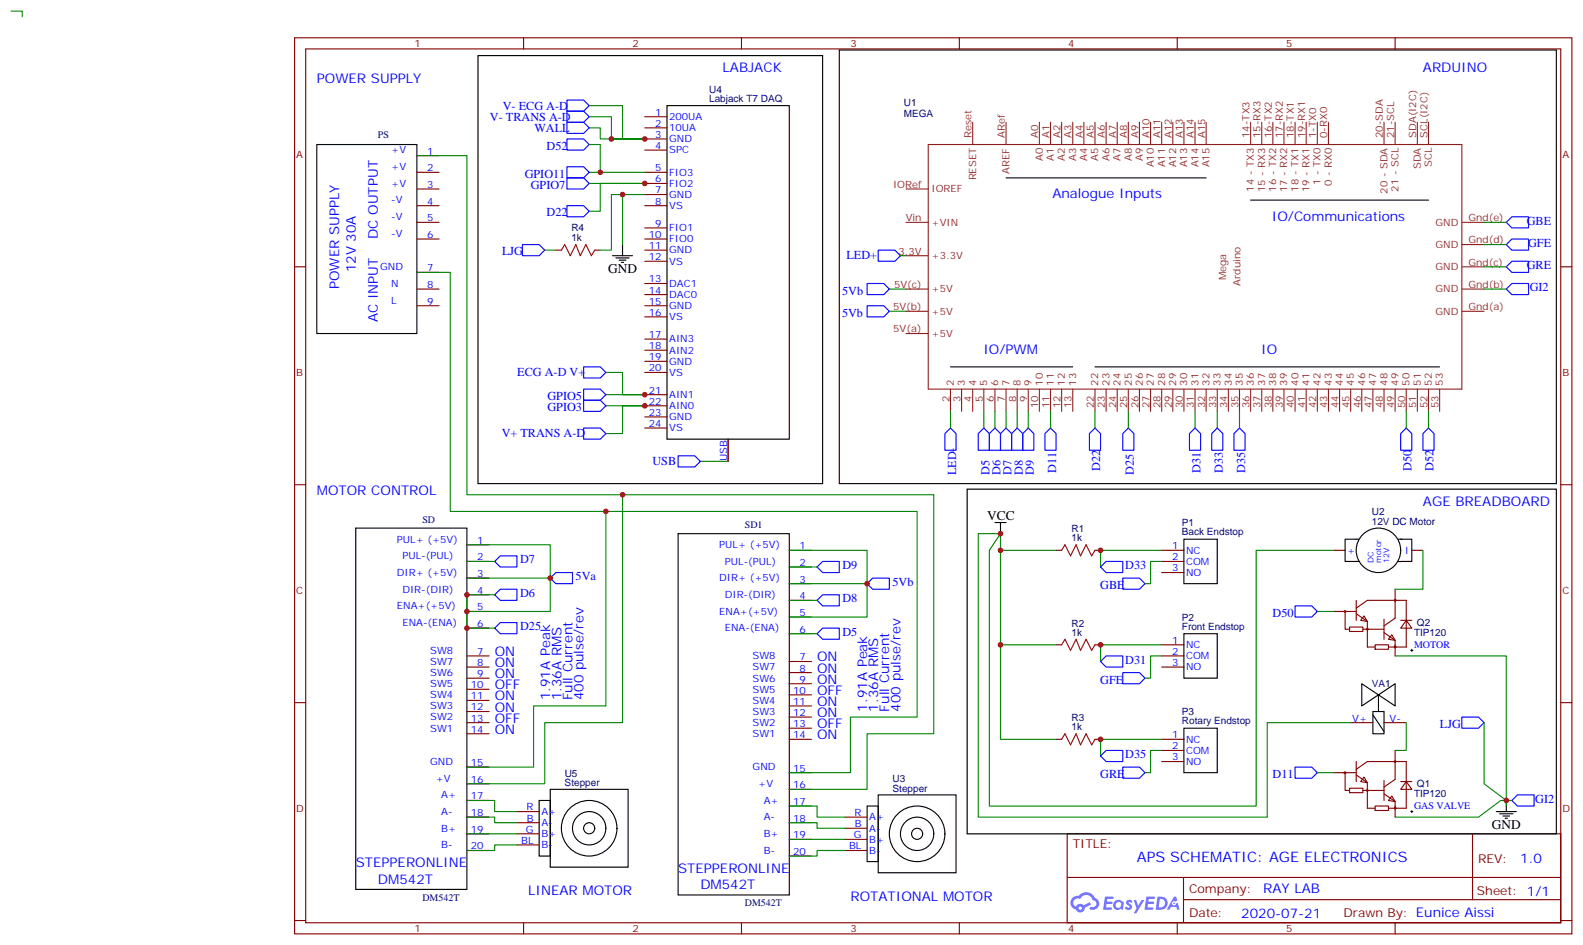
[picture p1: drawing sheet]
<svg xmlns="http://www.w3.org/2000/svg" width="502mm" height="300mm" viewBox="0 0 502 300" stroke-linecap="round" stroke-linejoin="round" font-family="sans-serif">
<g fill="none" stroke="#870000" stroke-width=".35">
<path d="M93.5 12h405.3v284.3h-405.3zM97 15.5h398.3v277.3h-398.3zM166.2 12v3.5M235.3 12v3.5M304.4 12v3.5M373.6 12v3.5M442.7 12v3.5M93.5 84.7h3.5M495.3 84.7h3.5M93.5 153.8h3.5M495.3 153.8h3.5M93.5 223h3.5"/>
<path d="M495.3 223h3.5M338.7 264.6h156.6v28.2h-156.6zM338.7 278.4h156.5M375.6 278.4v14.1M467.3 264.6v20.9M93.5 292.1h3.5M166.2 292.8v3.5M235.3 292.8v3.5M304.4 292.8v3.5M373.6 292.8v3.5M375.6 285.5h119.6M442.7 292.8v3.5"/>
<path d="M495.3 292.1h3.5"/>
</g>
<g fill="#5487ff">
<path d="M357.7 285.8a1.22 1.22 0 0 1 1.7 .2l-.4 .6a.47 .47 0 0 0-.4-.4 .47 .47 0 0 0-.5 .2l.2 .2a1.14 1.14 0 0 1 .8 1.8 1.14 1.14 0 0 1-1.9 0l-.3-.2 .5-.6 .8 .4a.29 .29 0 0 0 .3-.2 .29 .29 0 0 0-.3-.3 1.04 1.04 0 0 1-.5-1.7z"/>
<path d="M350.7 284.5h2.3l.3 .2-.1 .5-1.8 .1-.1 .8h1.5l.3 .4-.4 .3h-1.6l-.1 1.1 1.7 .1 .2 .3-.2 .3-2.6 .1z"/>
<path d="M363.8 284.5l2.7 .2-.1 .5-1.9 .1-.1 .8h1.5l.4 .4-.4 .3h-1.6l-.2 1.1 1.8 .1 .1 .3-.1 .3-2.7 .1z"/>
<path d="M372.6 284.5h.7l.3 1.3-.6 .3a.69 .69 0 0 0-1 .3 .69 .69 0 0 0 .4 .9 .69 .69 0 0 0 .9-.6l.5-.2 .5 2.2h-.8l-.2-.9h-1.7l-.5 .9h-.9z"/>
<path d="M359.8 285.6h.8l.6 1.8 1.1-1.8h.8l-2.5 4.2h-.8l.9-1.6z"/>
<path d="M367.3 284.5l-.6 4.2h1.4a2.11 2.11 0 0 0 2.4-2.2 2.11 2.11 0 0 0-2.5-2zM368.1 285.2a1.43 1.43 0 0 1 1.6 1.7 1.43 1.43 0 0 1-2 1z"/>
<path d="M353.7 286.1a1.54 1.54 0 0 0-.1 2.2 1.54 1.54 0 0 0 2.1 .1l.6 .3 .3-2.3-.5-.3a1.49 1.49 0 0 0-2.4 0zM353.9 287.1a.95 .95 0 0 1 1.9 0 .95 .95 0 0 1-1.9 0z"/>
<path d="M340.4 284.9a2.18 2.18 0 0 0 1 3.7 1.44 1.44 0 0 0 1.7 .9 1.44 1.44 0 0 0 1.1-1.5l2-1-.4-.7-1.9 1a1.47 1.47 0 0 0-2.5 .4 1.39 1.39 0 0 1-.6-1.9 1.39 1.39 0 0 1 2-.5 2.12 2.12 0 0 1 2.1-1.3 2.12 2.12 0 0 1 1.9 1.7 1.14 1.14 0 0 1 1.1 1.4 1.14 1.14 0 0 1-1.6 .7 .43 .43 0 0 0-.6 .4 .43 .43 0 0 0 .5 .5 1.98 1.98 0 0 0 2.5-1.3 1.98 1.98 0 0 0-1.3-2.5 3.1 3.1 0 0 0-5.2-.7l-.9 .1zM342.3 288.2a.54 .54 0 0 1 1 0 .54 .54 0 0 1-1 0z"/>
<circle cx="372.6" cy="286.6" r=".26"/>
</g>
<g fill="none" stroke="#8c2424" stroke-width=".35">
<path d="M308.7 38.8v7.1M319.3 38.8v7.1M329.8 38.8v7.1M333.4 38.8v7.1M336.9 38.8v7.1M340.4 38.8v7.1M344 38.8v7.1M347.5 38.8v7.1M351 38.8v7.1M354.5 38.8v7.1M358.1 38.8v7.1M361.6 38.8v7.1"/>
<path d="M365.1 38.8v7.1M368.7 38.8v7.1M372.2 38.8v7.1M375.7 38.8v7.1M379.2 38.8v7.1M382.8 38.8v7.1M396.9 38.8v7.1M400.4 38.8v7.1M403.9 38.8v7.1M407.5 38.8v7.1M411 38.8v7.1M414.5 38.8v7.1"/>
<path d="M418 38.8v7.1M421.6 38.8v7.1M439.2 38.8v7.1M442.7 38.8v7.1M449.8 38.8v7.1M453.3 38.8v7.1M287.5 60h7.1M294.6 45.9h169.3v77.6h-169.3zM287.5 70.6h7.1M463.9 70.6h7.1M463.9 77.6h7.1M287.5 98.8h7.1"/>
<path d="M287.5 91.7h7.1M287.5 81.1h7.1M463.9 98.8h7.1M463.9 91.7h7.1M463.9 84.7h7.1M287.5 105.8h7.1M301.6 123.5v7M305.2 123.5v7M308.7 123.5v7M312.2 123.5v7M315.7 123.5v7M319.3 123.5v7"/>
<path d="M322.8 123.5v7M326.3 123.5v7M329.8 123.5v7M333.4 123.5v7M336.9 123.5v7M340.4 123.5v7M347.5 123.5v7M351 123.5v7M354.5 123.5v7M358.1 123.5v7M361.6 123.5v7M365.1 123.5v7"/>
<path d="M368.7 123.5v7M372.2 123.5v7M375.7 123.5v7M379.2 123.5v7M382.8 123.5v7M386.3 123.5v7M389.8 123.5v7M393.3 123.5v7M396.9 123.5v7M400.4 123.5v7M403.9 123.5v7M407.5 123.5v7"/>
<path d="M411 123.5v7M414.5 123.5v7M418 123.5v7M421.6 123.5v7M425.1 123.5v7M428.6 123.5v7M432.2 123.5v7M435.7 123.5v7M439.2 123.5v7M442.7 123.5v7M446.3 123.5v7M449.8 123.5v7"/>
<path d="M453.3 123.5v7M456.8 123.5v7"/>
</g>
<g fill="none" stroke="#000" stroke-width=".35">
<path d="M266.3 15.9h227.6v137.6h-227.6zM211.7 33.5h38.8v105.8h-38.8zM100.5 45.9h31.8v59.9h-31.8zM319.3 56.4h63.5M197.6 77.6v3.5M396.9 63.5h56.4M194.4 81.1h6.3M195.4 81.8h4.3M196.5 82.5h2.1M197.2 83.3h.7M301.6 116.4h38.8M347.5 116.4h109.3"/>
<path d="M306.9 155.2h187v109.4h-187zM112.9 167.6h35.3v114.6h-35.3zM215.2 169.3h35.3v114.7h-35.3zM315.7 165.8h3.6M317.5 165.8v3.5M375.7 171.1h10.6v14.1h-10.6zM430.3 171.1h.9M430.4 171.1h-3.5v7.1l4.4-.1M443.5 178.2h1.1M443.8 171.1h1.2M444.5 171.1h3.5v7.1h-3.5M375.7 201.1h10.6v14.1h-10.6z"/>
<path d="M432.2 217v7l10.5-7v7zM375.7 231.1h10.6v14.1h-10.6zM435.7 225.8h3.5v7h-3.5zM435.7 226.8l3.5 5.3M437.4 220.5v5.3M171.1 254h3.5v17.6h-3.5zM174.6 250.5h24.7v24.7h-24.7zM275.2 255.8h3.5v17.6h-3.5zM278.7 252.2h24.7v24.7h-24.7zM474.8 257.5h6.4M475.9 258.2h4.2M477 258.9h2.1"/>
<path d="M477.7 259.6h.7M478 254v3.5"/>
<circle cx="437.4" cy="174.6" r="7.1"/>
<circle cx="187" cy="262.8" r="8.8"/>
<circle cx="187" cy="262.8" r="1.76"/>
<circle cx="187" cy="262.8" r="5.3"/>
<circle cx="291" cy="264.6" r="8.8"/>
<circle cx="291" cy="264.6" r="1.76"/>
<circle cx="291" cy="264.6" r="5.3"/>
</g>
<g fill="none" stroke="#870000" stroke-width=".35">
<path d="M204.6 37h7.1M132.3 54.7h7M132.3 60h7M132.3 49.4h7M204.6 54.7h7.1M204.6 40.6h7.1M204.6 44.1h7.1M204.6 47.6h7.1M204.6 58.2h7.1M132.3 65.3h7M132.3 70.6h7M132.3 75.8h7"/>
<path d="M176.4 79.4h1.8M188.7 79.4h1.8M204.6 65.3h7.1M204.6 75.8h7.1M204.6 61.7h7.1M204.6 72.3h7.1M204.6 79.4h7.1M132.3 86.4h7M132.3 91.7h7M132.3 97h7M204.6 97h7.1M204.6 82.9h7.1"/>
<path d="M204.6 90h7.1M204.6 93.5h7.1M204.6 100.5h7.1M204.6 107.6h7.1M204.6 111.1h7.1M204.6 114.7h7.1M204.6 118.2h7.1M204.6 125.2h7.1M204.6 128.8h7.1M204.6 132.3h7.1M204.6 135.8h7.1M231.1 139.3v7.1"/>
<path d="M148.2 178.2h7M148.2 172.9h7M250.5 174.6h7M250.5 179.9h7M335.1 174.6h1.8M347.5 174.6h1.7M368.7 174.6h7M368.7 178.2h7M423.3 174.6h3.6M448 174.6h3.6M148.2 194h7M148.2 183.4h7"/>
<path d="M148.2 188.7h7M148.2 199.3h7M250.5 190.5h7M250.5 185.2h7M250.5 195.8h7M368.7 181.7h7M423.3 194h7.1M426.9 194v5.7h1.4M428.3 199h4.2v1.4h-4.2zM430.4 193l3.5-2.5h12.4v14.8h-3.6M430.4 194.7l3.5 2.5v8.1h2.5M430.4 190.5v6.3"/>
<path d="M432.5 199.7h6.7M432.9 195.4l1 1.8-2.1-.4zM439.2 196.5v6.3M442.7 187v9.1l-3.5 2.5M444.5 196.8h3.5M446.3 196.8l1.7 2.5h-3.5zM148.2 208.1h7M148.2 211.7h7M148.2 215.2h7M148.2 218.7h7M250.5 201.1h7M250.5 209.9h7"/>
<path d="M250.5 213.4h7M250.5 217h7M335.1 204.6h1.8M347.5 204.6h1.7M368.7 204.6h7M368.7 208.1h7M368.7 211.7h7M436.4 204.6h4.2v1.4h-4.2zM439.2 200.7l3.5 2.5v2.1h-2.1M441.7 201.4l1 1.8-2.1-.4zM442.7 204.6v3.5M148.2 229.3h7"/>
<path d="M148.2 222.2h7M148.2 225.8h7M148.2 232.8h7M250.5 234.6h7M250.5 220.5h7M250.5 224h7M250.5 227.5h7M250.5 231.1h7M335.1 234.6h1.8M347.5 234.6h1.7M368.7 234.6h7M368.7 238.1h7"/>
<path d="M428.6 229.3h7.1M439.2 229.3h7.1M442.7 238.1v9.2l-3.5 2.5M148.2 243.4h7M148.2 248.7h7M148.2 254h7M148.2 259.3h7M164 257.5h7.1M250.5 245.2h7M250.5 250.5h7M250.5 255.8h7M268.1 259.3h7.1"/>
<path d="M368.7 241.7h7M423.3 245.2h7.1M426.9 245.2v5.6h1.4M428.3 250.1h4.2v1.4h-4.2zM430.4 244.1l3.5-2.4h12.4v14.8h-3.6M430.4 245.9l3.5 2.5v8.1h2.5M430.4 241.7v6.3M432.5 250.8h6.7M432.9 246.6l1 1.8-2.1-.4zM436.4 255.8h4.2v1.4h-4.2zM439.2 251.9l3.5 2.5v2.1h-2.1M439.2 247.6v6.4"/>
<path d="M441.7 252.6l1 1.8-2.1-.4zM442.7 255.8v3.5M444.5 248h3.5M446.3 248l1.7 2.5h-3.5zM148.2 264.6h7M148.2 269.9h7M164 268.1h7.1M164 264.6h7.1M164 261.1h7.1M250.5 261.1h7M250.5 266.3h7M250.5 271.6h7"/>
<path d="M268.1 269.9h7.1M268.1 266.3h7.1M268.1 262.8h7.1"/>
<circle cx="426.9" cy="194" r=".26"/>
<circle cx="433.9" cy="199.7" r=".26"/>
<circle cx="442.7" cy="190.5" r=".26"/>
<circle cx="442.7" cy="205.3" r=".26"/>
<circle cx="426.9" cy="245.2" r=".26"/>
<circle cx="433.9" cy="250.8" r=".26"/>
<circle cx="442.7" cy="241.7" r=".26"/>
<circle cx="442.7" cy="256.5" r=".26"/>
</g>
<path d="M178.2 79.4l1-1.8 1.8 3.5 1.7-3.5 1.4 3.5 1.8-3.5 1.8 3.5 1-1.7M336.9 174.6l1.1-1.7 1.7 3.5 1.8-3.5 1.4 3.5 1.8-3.5 1.7 3.5 1.1-1.8M336.9 204.6l1.1-1.8 1.7 3.6 1.8-3.6 1.4 3.6 1.8-3.6 1.7 3.6 1.1-1.8M336.9 234.6l1.1-1.8 1.7 3.6 1.8-3.6 1.4 3.6 1.8-3.6 1.7 3.6 1.1-1.8" fill="none" stroke="#a10000" stroke-width=".35"/>
<g fill="none" stroke="#008700" stroke-width=".35">
<path d="M3.5 3.5h3.6v1.8M187 33.5h10.6v10.6h-3.6v-7.1h-7M132.3 49.4h15.9v107.6h148.1v75.8h-21.1v17.7h-24.7M187 45.9h3.5v8.8h14.1M187 58.2h17.6h-14.1v8.8h-3.5M187 40.6h3.5v3.5h14.1h-10.6M187 54.7h3.5M172.9 79.4h3.5M197.6 61.7v15.9M204.6 61.7h-10.6v17.7h-3.5M471 70.6h7M471 77.6h7"/>
<path d="M132.3 86.4h10.6v75.9h148.1v65.2h-21.1v17.7h-19.4M282.2 91.7h5.3M282.2 98.8h5.3M285.8 81.1h1.7M471 84.7h7M471 91.7h7M192.3 118.2h5.3v7h7h-12.3M192.3 128.8h12.3h-7v8.8h-5.3M231.1 139.3v7.1h-8.9M301.6 130.5v5.3M312.2 130.5v5.3M315.7 130.5v5.3"/>
<path d="M319.3 130.5v5.3M322.8 130.5v5.3M326.3 130.5v5.3M333.4 130.5v5.3M347.5 130.5v5.3M358.1 130.5v5.3M379.2 130.5v5.3M386.3 130.5v5.3M393.3 130.5v5.3M446.3 130.5v5.3M453.3 130.5v5.3M197.6 157v72.3h-24.7v19.4h-24.7"/>
<path d="M148.2 172.9h26.4v10.5h-26.4M148.2 178.2h8.8M192.3 162.3v61.7h-23v19.4h-21.1M250.5 174.6h24.7v10.6h-24.7M250.5 179.9h8.8M317.5 169.3h-7.1v90h91.8v-30h26.4M317.5 174.6h17.6M368.7 174.6h-19.5v5.3M368.7 178.2h-3.6v7h-1.7M423.3 174.6h-24.7v81.2h-84.6v-81.2l3.5-5.3v65.3h17.6M451.6 174.6v12.4h-8.9M157 188.7h-8.8v10.6h8.8"/>
<path d="M174.6 183.4v10.6h-26.4M250.5 190.5h8.8M275.2 185.2v10.6h-24.7M418 194h5.3M250.5 201.1h8.8M317.5 204.6h17.6M368.7 204.6h-19.5v5.3M368.7 208.1h-3.6v7.1h-1.7M442.7 208.1h35.3v45.9h-1.8l-7 5.3h-26.5M368.7 234.6h-19.5v5.3M368.7 238.1h-3.6v7.1h-1.7M446.3 229.3v8.8h-3.6"/>
<path d="M471 229.3v19.4l7 5.3M148.2 259.3h8.8v1.8h7M148.2 254h8.8v3.5h7M250.5 255.8h8.8v3.5h8.8M418 245.2h5.3M478 254v1.8M478 254h1.8M148.2 264.6h15.8M164 268.1h-7v1.8h-8.8M250.5 261.1h8.8v1.7h8.8M250.5 266.3h17.6M268.1 269.9h-8.8v1.7h-8.8"/>
</g>
<g fill="none" stroke="#00f" stroke-width=".35">
<path d="M179.9 38.8h5.3l1.8 1.8-1.8 1.7h-5.3zM179.9 35.3h5.3l1.8 1.7-1.8 1.8h-5.3zM179.9 31.8h5.3l1.8 1.7-1.8 1.8h-5.3zM179.9 56.4h5.3l1.8 1.8-1.8 1.8h-5.3zM179.9 52.9h5.3l1.8 1.8-1.8 1.7h-5.3zM179.9 44.1h5.3l1.8 1.8-1.8 1.7h-5.3zM165.8 77.6h5.3l1.8 1.8-1.8 1.7h-5.3zM179.9 65.3h5.3l1.8 1.7-1.8 1.8h-5.3zM278.7 79.4h5.3l1.8 1.7-1.8 1.8h-5.3zM478 70.6l1.8-1.8h5.3v3.5h-5.3zM478 77.6l1.8-1.8h5.3v3.6h-5.3zM275.2 97h5.3l1.7 1.8-1.7 1.7h-5.3z"/>
<path d="M275.2 90h5.3l1.7 1.7-1.7 1.8h-5.3zM478 91.7l1.8-1.7h5.3v3.5h-5.3zM479.8 82.9h5.3v3.5h-5.3l-1.8-1.7zM185.2 116.4h5.3l1.8 1.8-1.8 1.7h-5.3zM185.2 127h5.3l1.8 1.8-1.8 1.7h-5.3zM185.2 123.5h5.3l1.8 1.7-1.8 1.8h-5.3zM185.2 135.8h5.3l1.8 1.8-1.8 1.7h-5.3zM299.9 137.6l1.7-1.8 1.8 1.8v5.3h-3.5zM312.2 135.8l1.8 1.8v5.3h-3.6v-5.3zM314 137.6l1.7-1.8 1.8 1.8v5.3h-3.5zM319.3 135.8l1.7 1.8v5.3h-3.5v-5.3zM322.8 135.8l1.8 1.8v5.3h-3.6v-5.3z"/>
<path d="M326.3 135.8l1.8 1.8v5.3h-3.5v-5.3zM333.4 135.8l1.7 1.8v5.3h-3.5v-5.3zM345.7 137.6l1.8-1.8 1.7 1.8v5.3h-3.5zM358.1 135.8l1.7 1.8v5.3h-3.5v-5.3zM377.5 137.6l1.7-1.8 1.8 1.8v5.3h-3.5zM386.3 135.8l1.8 1.8v5.3h-3.6v-5.3zM393.3 135.8l1.8 1.8v5.3h-3.5v-5.3zM446.3 135.8l1.7 1.8v5.3h-3.5v-5.3zM453.3 135.8l1.8 1.8v5.3h-3.5v-5.3zM215.2 144.6h5.3l1.7 1.8-1.7 1.8h-5.3zM158.7 176.4h5.3v3.5h-5.3l-1.7-1.7zM259.3 179.9l1.8-1.7h5.2v3.5h-5.2z"/>
<path d="M349.2 179.9l1.8-1.7h5.3v3.5h-5.3zM157 188.7l1.7-1.7h5.3v3.5h-5.3zM157 199.3l1.7-1.7h5.3v3.5h-5.3zM174.6 183.4l1.8-1.7h5.3v3.5h-5.3zM259.3 190.5l1.8-1.8h5.2v3.6h-5.2zM275.2 185.2l1.7-1.8h5.3v3.6h-5.3zM356.3 183.4h5.3l1.8 1.8-1.8 1.8h-5.3zM411 192.3h5.3l1.7 1.7-1.7 1.8h-5.3zM259.3 201.1l1.8-1.8h5.2v3.5h-5.2zM349.2 209.9l1.8-1.8h5.3v3.6h-5.3zM356.3 213.4h5.3l1.8 1.8-1.8 1.8h-5.3zM349.2 239.9l1.8-1.8h5.3v3.6h-5.3z"/>
<path d="M463.9 227.5h5.3l1.8 1.8-1.8 1.8h-5.3zM356.3 243.4h5.3l1.8 1.8-1.8 1.7h-5.3zM411 243.4h5.3l1.7 1.8-1.7 1.7h-5.3zM479.8 254l1.7-1.8h5.3v3.6h-5.3z"/>
</g>
<path d="M447.7 206.4h.7M448 206v.7M447.7 257.5h.7M448 257.2v.7" fill="none" stroke="#000" stroke-width=".32"/>
<g fill="#c00">
<circle cx="204.6" cy="58.2" r=".88"/>
<circle cx="197.6" cy="61.7" r=".88"/>
<circle cx="204.6" cy="125.2" r=".88"/>
<circle cx="204.6" cy="128.8" r=".88"/>
<circle cx="194" cy="44.1" r=".88"/>
<circle cx="204.6" cy="44.1" r=".88"/>
<circle cx="190.5" cy="54.7" r=".88"/>
<circle cx="192.3" cy="162.3" r=".88"/>
<circle cx="275.2" cy="185.2" r=".88"/>
<circle cx="174.6" cy="183.4" r=".88"/>
<circle cx="349.3" cy="234.6" r=".88"/>
<circle cx="349.3" cy="204.6" r=".88"/>
<circle cx="349.3" cy="174.6" r=".88"/>
<circle cx="478" cy="254" r=".88"/>
<circle cx="317.5" cy="169.3" r=".88"/>
<circle cx="317.5" cy="174.6" r=".88"/>
<circle cx="317.5" cy="204.6" r=".88"/>
<circle cx="148.2" cy="194" r=".88"/>
<circle cx="148.2" cy="188.7" r=".88"/>
<circle cx="148.2" cy="199.3" r=".88"/>
<circle cx="197.6" cy="157" r=".88"/>
</g>
<path d="M151.7 17.6h109.4v135.9h-109.4z" fill="none" stroke="#000" stroke-width=".35"/>
<text font-size="4.6" fill="#00f" x="360.8" y="273.6">APS SCHEMATIC: AGE ELECTRONICS</text>
<g font-size="4.2" fill="#00f">
<text x="229.3" y="22.9">LABJACK</text>
<text x="451.6" y="22.9">ARDUINO</text>
<text x="100.5" y="26.5">POWER SUPPLY</text>
<text x="334" y="63">Analogue Inputs</text>
<text x="403.6" y="70">IO/Communications</text>
<text x="119.9" y="75.8" transform="rotate(-90 119.9 75.8)">DC OUTPUT</text>
<text x="112.9" y="86.4" transform="rotate(-90 112.9 86.4)">12V 30A</text>
<text x="107.6" y="91.7" transform="rotate(-90 107.6 91.7)">POWER SUPPLY</text>
<text x="119.9" y="102.3" transform="rotate(-90 119.9 102.3)">AC INPUT</text>
<text x="312.1" y="112.4">IO/PWM</text>
<text x="400.2" y="112.4">IO</text>
<text x="100.5" y="157">MOTOR CONTROL</text>
<text x="451.6" y="160.5">AGE BREADBOARD</text>
<text x="157" y="208.1">ON</text>
<text x="259.3" y="209.9">ON</text>
<text x="157" y="215.2">ON</text>
<text x="157" y="211.7">ON</text>
<text x="259.3" y="213.4">ON</text>
<text x="157" y="218.7">OFF</text>
<text x="259.3" y="217">ON</text>
<text x="259.3" y="220.5">OFF</text>
<text x="157" y="222.2">ON</text>
<text x="157" y="225.8">ON</text>
<text x="174.6" y="222.3" transform="rotate(-90 174.6 222.3)">1.91A Peak</text>
<text x="178.2" y="222.2" transform="rotate(-90 178.2 222.2)">1.36A RMS</text>
<text x="181.7" y="222.2" transform="rotate(-90 181.7 222.2)">Full Current</text>
<text x="185.2" y="222.2" transform="rotate(-90 185.2 222.2)">400 pulse/rev</text>
<text x="259.3" y="224">ON</text>
<text x="259.3" y="227.5">ON</text>
<text x="275.2" y="225.8" transform="rotate(-90 275.2 225.8)">1.91A Peak</text>
<text x="278.7" y="225.8" transform="rotate(-90 278.7 225.8)">1.36A RMS</text>
<text x="282.2" y="225.8" transform="rotate(-90 282.2 225.8)">Full Current</text>
<text x="285.8" y="225.8" transform="rotate(-90 285.8 225.8)">400 pulse/rev</text>
<text x="157" y="229.3">OFF</text>
<text x="157" y="232.8">ON</text>
<text x="259.3" y="231.1">OFF</text>
<text x="259.3" y="234.6">ON</text>
<text x="112.9" y="275.2">STEPPERONLINE</text>
<text x="482.5" y="273.8">1.0</text>
<text x="119.9" y="280.5">DM542T</text>
<text x="215.2" y="276.9">STEPPERONLINE</text>
<text x="167.6" y="284">LINEAR MOTOR</text>
<text x="222.2" y="282.2">DM542T</text>
<text x="269.9" y="285.7">ROTATIONAL MOTOR</text>
<text x="400.8" y="283.4">RAY LAB</text>
<text x="393.9" y="291.2">2020-07-21</text>
</g>
<g font-size="4.2">
<text x="193" y="86.8">GND</text>
<text x="313.3" y="165.1">VCC</text>
<text x="473.4" y="263.2">GND</text>
</g>
<g font-size="3.9" fill="#00f">
<text x="159.6" y="34.8">V- ECG A-D</text>
<text x="155.5" y="38.3">V- TRANS A-D</text>
<text x="169.6" y="41.8">WALL</text>
<text x="173.4" y="47.5">D52</text>
<text x="166.5" y="56.4">GPIO11</text>
<text x="168.4" y="60">GPIO7</text>
<text x="173.4" y="68.7">D22</text>
<text x="484.5" y="71.3">GBE</text>
<text x="159.3" y="81">LJG</text>
<text x="268.6" y="82.3">LED+</text>
<text x="484.9" y="78.3">GFE</text>
<text x="484.5" y="85.4">GRE</text>
<text x="267.2" y="93.5">5Vb</text>
<text x="485.4" y="92.4">GI2</text>
<text x="267.2" y="100.5">5Vb</text>
<text x="164.2" y="119.4">ECG A-D V+</text>
<text x="173.7" y="130.5">GPIO3</text>
<text x="173.7" y="127">GPIO5</text>
<text x="159.2" y="138.8">V+ TRANS A-D</text>
<text x="207" y="147.6">USB</text>
<text x="349.1" y="149.4" transform="rotate(-90 349.1 149.4)">D22</text>
<text x="447.9" y="149.4" transform="rotate(-90 447.9 149.4)">D50</text>
<text x="454.9" y="149.4" transform="rotate(-90 454.9 149.4)">D52</text>
<text x="303.4" y="150.8" transform="rotate(-90 303.4 150.8)">LED-</text>
<text x="314" y="150.8" transform="rotate(-90 314 150.8)">D5</text>
<text x="317.5" y="150.8" transform="rotate(-90 317.5 150.8)">D6</text>
<text x="321" y="150.8" transform="rotate(-90 321 150.8)">D7</text>
<text x="324.6" y="150.8" transform="rotate(-90 324.6 150.8)">D8</text>
<text x="328.1" y="150.8" transform="rotate(-90 328.1 150.8)">D9</text>
<text x="335.1" y="150" transform="rotate(-90 335.1 150)">D11</text>
<text x="359.8" y="150.8" transform="rotate(-90 359.8 150.8)">D25</text>
<text x="381" y="150" transform="rotate(-90 381 150)">D31</text>
<text x="388.1" y="150" transform="rotate(-90 388.1 150)">D33</text>
<text x="395.1" y="150" transform="rotate(-90 395.1 150)">D35</text>
<text x="165" y="178.7">D7</text>
<text x="182.7" y="184">5Va</text>
<text x="267.3" y="180.5">D9</text>
<text x="283.2" y="185.8">5Vb</text>
<text x="357.1" y="180.7">D33</text>
<text x="165" y="189.3">D6</text>
<text x="267.3" y="191.1">D8</text>
<text x="349.2" y="187">GBE</text>
<text x="403.8" y="195.8">D50</text>
<text x="165" y="199.9">D25</text>
<text x="267.3" y="201.7">D5</text>
<text x="357.1" y="210.7">D31</text>
<text x="349.2" y="217">GFE</text>
<text x="456.9" y="231.1">LJG</text>
<text x="357.1" y="240.6">D35</text>
<text x="349.2" y="246.9">GRE</text>
<text x="403.8" y="246.9">D11</text>
<text x="487.2" y="254.7">GI2</text>
</g>
<g font-size="3.9" fill="#800">
<text x="340.4" y="269.2">TITLE:</text>
<text x="469.1" y="273.8">REV:</text>
<text x="377.3" y="283.4">Company:</text>
<text x="468.7" y="284">Sheet: 1/1</text>
<text x="377.3" y="291">Date:</text>
<text x="426.4" y="291.1">Drawn By: Eunice Aissi</text>
</g>
<g font-size="3.2" fill="#800">
<text x="131.6" y="15">1</text>
<text x="200.7" y="15">2</text>
<text x="269.9" y="15">3</text>
<text x="339" y="15">4</text>
<text x="408.2" y="15">5</text>
<text x="94" y="50.1">A</text>
<text x="495.8" y="50.1">A</text>
<text x="94" y="119.2">B</text>
<text x="495.8" y="119.2">B</text>
<text x="94" y="188.4">C</text>
<text x="495.8" y="188.4">C</text>
<text x="94" y="257.5">D</text>
<text x="495.8" y="257.5">D</text>
<text x="131.6" y="295.8">1</text>
<text x="200.7" y="295.8">2</text>
<text x="269.9" y="295.8">3</text>
<text x="339" y="295.8">4</text>
<text x="408.2" y="295.8">5</text>
</g>
<g font-size="3.2" fill="#000080">
<text x="225.1" y="29.5">U4</text>
<text x="225.1" y="32.5">Labjack T7 DAQ</text>
<text x="286.8" y="33.6">U1</text>
<text x="286.8" y="37">MEGA</text>
<text x="119.9" y="43.7">PS</text>
<text x="181.3" y="76.6">1k</text>
<text x="181.3" y="73.3">R4</text>
<text x="134.1" y="165.8">SD</text>
<text x="236.4" y="167.6">SD1</text>
<text x="375.1" y="167">P1</text>
<text x="435.3" y="166.5">12V DC Motor</text>
<text x="435.3" y="163.3">U2</text>
<text x="340.1" y="171.8">1k</text>
<text x="340.1" y="168.9">R1</text>
<text x="375.1" y="169.9">Back Endstop</text>
<text x="375.1" y="197">P2</text>
<text x="340.1" y="201.8">1k</text>
<text x="340.1" y="198.8">R2</text>
<text x="375.1" y="199.9">Front Endstop</text>
<text x="448.7" y="201.9">TIP120</text>
<text x="449.7" y="198.5">Q2</text>
<text x="435.3" y="218.1">VA1</text>
<text x="375.1" y="226.9">P3</text>
<text x="340.1" y="231.8">1k</text>
<text x="340.1" y="228.8">R3</text>
<text x="375.1" y="229.9">Rotary Endstop</text>
<text x="179.2" y="249.4">Stepper</text>
<text x="179.2" y="246.5">U5</text>
<text x="283.3" y="251.2">Stepper</text>
<text x="283.3" y="248.2">U3</text>
<text x="449.7" y="249.6">Q1</text>
<text x="448.7" y="253">TIP120</text>
<text x="134.1" y="285.8">DM542T</text>
<text x="236.4" y="287.5">DM542T</text>
</g>
<g font-size="3.2" fill="#00f">
<text x="207.9" y="36.7">1</text>
<text x="207.9" y="40.2">2</text>
<text x="212.4" y="38.1">200UA</text>
<text x="212.4" y="41.6">10UA</text>
<text x="207.9" y="43.7">3</text>
<text x="207.9" y="47.3">4</text>
<text x="212.4" y="45.2">GND</text>
<text x="124.2" y="54">+V</text>
<text x="124.2" y="48.7">+V</text>
<text x="135.6" y="49">1</text>
<text x="212.4" y="48.7">SPC</text>
<text x="124.2" y="59.3">+V</text>
<text x="135.6" y="54.3">2</text>
<text x="135.6" y="59.6">3</text>
<text x="207.9" y="54.3">5</text>
<text x="207.9" y="57.9">6</text>
<text x="212.4" y="55.7">FIO3</text>
<text x="212.4" y="59.3">FIO2</text>
<text x="124.2" y="64.6">-V</text>
<text x="135.6" y="64.9">4</text>
<text x="207.9" y="61.4">7</text>
<text x="207.9" y="64.9">8</text>
<text x="212.4" y="62.8">GND</text>
<text x="124.2" y="69.8">-V</text>
<text x="135.6" y="70.2">5</text>
<text x="207.9" y="72">9</text>
<text x="212.4" y="66.3">VS</text>
<text x="124.2" y="75.1">-V</text>
<text x="135.6" y="75.5">6</text>
<text x="205.9" y="75.5">10</text>
<text x="212.4" y="73.4">FIO1</text>
<text x="212.4" y="76.9">FIO0</text>
<text x="205.9" y="79">11</text>
<text x="205.9" y="82.5">12</text>
<text x="212.4" y="80.4">GND</text>
<text x="212.4" y="84">VS</text>
<text x="120.6" y="85.7">GND</text>
<text x="135.6" y="86.1">7</text>
<text x="205.9" y="89.6">13</text>
<text x="124.2" y="91">N</text>
<text x="135.6" y="91.4">8</text>
<text x="205.9" y="93.1">14</text>
<text x="212.4" y="91">DAC1</text>
<text x="212.4" y="94.5">DAC0</text>
<text x="124.2" y="96.3">L</text>
<text x="135.6" y="96.7">9</text>
<text x="205.9" y="96.7">15</text>
<text x="205.9" y="100.2">16</text>
<text x="212.4" y="98.1">GND</text>
<text x="212.4" y="101.6">VS</text>
<text x="205.9" y="107.2">17</text>
<text x="205.9" y="110.8">18</text>
<text x="212.4" y="108.7">AIN3</text>
<text x="212.4" y="112.2">AIN2</text>
<text x="205.9" y="114.3">19</text>
<text x="205.9" y="117.8">20</text>
<text x="212.4" y="115.7">GND</text>
<text x="212.4" y="119.2">VS</text>
<text x="205.9" y="124.9">21</text>
<text x="205.9" y="128.4">22</text>
<text x="205.9" y="131.9">23</text>
<text x="212.4" y="126.3">AIN1</text>
<text x="212.4" y="129.8">AIN0</text>
<text x="205.9" y="135.5">24</text>
<text x="212.4" y="133.3">GND</text>
<text x="212.4" y="136.9">VS</text>
<text x="230.7" y="146.4" transform="rotate(-90 230.7 146.4)">USB</text>
<text x="125.9" y="172.2">PUL+ (+5V)</text>
<text x="151.4" y="172.5">1</text>
<text x="228.2" y="173.9">PUL+ (+5V)</text>
<text x="127.7" y="177.4">PUL-(PUL)</text>
<text x="151.4" y="177.8">2</text>
<text x="230" y="179.2">PUL-(PUL)</text>
<text x="253.7" y="179.6">2</text>
<text x="253.7" y="174.3">1</text>
<text x="371.9" y="174.3">1</text>
<text x="371.9" y="177.8">2</text>
<text x="376.4" y="175.7">NC</text>
<text x="376.4" y="179.2">COM</text>
<text x="427.6" y="175.7">+</text>
<text x="446" y="175.9">l</text>
<text x="125.9" y="182.7">DIR+ (+5V)</text>
<text x="151.4" y="183.1">3</text>
<text x="228.2" y="184.5">DIR+ (+5V)</text>
<text x="253.7" y="184.9">3</text>
<text x="371.9" y="181.3">3</text>
<text x="376.4" y="182.7">NO</text>
<text x="127.7" y="188">DIR-(DIR)</text>
<text x="151.4" y="188.4">4</text>
<text x="230" y="189.8">DIR-(DIR)</text>
<text x="253.7" y="190.1">4</text>
<text x="125.9" y="193.3">ENA+(+5V)</text>
<text x="151.4" y="193.7">5</text>
<text x="228.2" y="195.1">ENA+(+5V)</text>
<text x="253.7" y="195.4">5</text>
<text x="127.7" y="198.6">ENA-(ENA)</text>
<text x="151.4" y="199">6</text>
<text x="230" y="200.4">ENA-(ENA)</text>
<text x="253.7" y="200.7">6</text>
<text x="136.5" y="207.4">SW8</text>
<text x="151.4" y="207.8">7</text>
<text x="238.8" y="209.2">SW8</text>
<text x="253.7" y="209.5">7</text>
<text x="371.9" y="204.3">1</text>
<text x="371.9" y="207.8">2</text>
<text x="376.4" y="205.7">NC</text>
<text x="376.4" y="209.2">COM</text>
<text x="448.7" y="205.5">MOTOR</text>
<text x="136.5" y="211">SW7</text>
<text x="136.5" y="214.5">SW6</text>
<text x="151.4" y="211.3">8</text>
<text x="151.4" y="214.8">9</text>
<text x="238.8" y="212.7">SW7</text>
<text x="253.7" y="213.1">8</text>
<text x="371.9" y="211.3">3</text>
<text x="376.4" y="212.7">NO</text>
<text x="136.5" y="218">SW5</text>
<text x="136.5" y="221.5">SW4</text>
<text x="149.4" y="218.4">10</text>
<text x="149.4" y="221.9">11</text>
<text x="238.8" y="216.3">SW6</text>
<text x="238.8" y="219.8">SW5</text>
<text x="251.7" y="220.1">10</text>
<text x="253.7" y="216.6">9</text>
<text x="136.5" y="225.1">SW3</text>
<text x="149.4" y="225.4">12</text>
<text x="238.8" y="223.3">SW4</text>
<text x="238.8" y="226.8">SW3</text>
<text x="251.7" y="223.7">11</text>
<text x="251.7" y="227.2">12</text>
<text x="136.5" y="228.6">SW2</text>
<text x="136.5" y="232.1">SW1</text>
<text x="149.4" y="229">13</text>
<text x="149.4" y="232.5">14</text>
<text x="238.8" y="230.4">SW2</text>
<text x="238.8" y="233.9">SW1</text>
<text x="251.7" y="230.7">13</text>
<text x="429.2" y="229">V+</text>
<text x="441" y="229">V-</text>
<text x="251.7" y="234.2">14</text>
<text x="371.9" y="234.2">1</text>
<text x="371.9" y="237.8">2</text>
<text x="376.4" y="235.7">NC</text>
<text x="376.4" y="239.2">COM</text>
<text x="136.5" y="242.7">GND</text>
<text x="149.4" y="243.1">15</text>
<text x="238.8" y="244.5">GND</text>
<text x="251.7" y="244.8">15</text>
<text x="371.9" y="241.3">3</text>
<text x="376.4" y="242.7">NO</text>
<text x="138.3" y="248">+V</text>
<text x="149.4" y="248.4">16</text>
<text x="240.6" y="249.8">+V</text>
<text x="251.7" y="250.1">16</text>
<text x="140.1" y="253.3">A+</text>
<text x="149.4" y="253.6">17</text>
<text x="167.1" y="257.2">R</text>
<text x="242.4" y="255.1">A+</text>
<text x="251.7" y="255.4">17</text>
<text x="448.7" y="256.6">GAS VALVE</text>
<text x="140.1" y="258.6">A-</text>
<text x="140.1" y="263.9">B+</text>
<text x="149.4" y="258.9">18</text>
<text x="167.2" y="260.7">B</text>
<text x="171.8" y="262.1">A-</text>
<text x="171.8" y="258.6">A+</text>
<text x="242.4" y="260.3">A-</text>
<text x="251.7" y="260.7">18</text>
<text x="271.2" y="258.9">R</text>
<text x="271.2" y="262.5">B</text>
<text x="275.9" y="263.9">A-</text>
<text x="275.9" y="260.3">A+</text>
<text x="140.1" y="269.2">B-</text>
<text x="149.4" y="264.2">19</text>
<text x="149.4" y="269.5">20</text>
<text x="165.4" y="267.8">BL</text>
<text x="166.9" y="264.2">G</text>
<text x="171.8" y="269.2">B-</text>
<text x="171.8" y="265.6">B+</text>
<text x="242.4" y="265.6">B+</text>
<text x="251.7" y="266">19</text>
<text x="269.5" y="269.5">BL</text>
<text x="270.9" y="266">G</text>
<text x="275.9" y="267.4">B+</text>
<text x="242.4" y="270.9">B-</text>
<text x="251.7" y="271.3">20</text>
<text x="275.9" y="270.9">B-</text>
</g>
<g font-size="3.2" fill="#8d2323">
<text x="308.3" y="43.7" transform="rotate(-90 308.3 43.7)">Reset</text>
<text x="318.9" y="43.7" transform="rotate(-90 318.9 43.7)">ARef</text>
<text x="329.5" y="43.7" transform="rotate(-90 329.5 43.7)">A0</text>
<text x="333" y="43.7" transform="rotate(-90 333 43.7)">A1</text>
<text x="336.5" y="43.7" transform="rotate(-90 336.5 43.7)">A2</text>
<text x="340.1" y="43.7" transform="rotate(-90 340.1 43.7)">A3</text>
<text x="343.6" y="43.7" transform="rotate(-90 343.6 43.7)">A4</text>
<text x="347.1" y="43.7" transform="rotate(-90 347.1 43.7)">A5</text>
<text x="350.7" y="43.7" transform="rotate(-90 350.7 43.7)">A6</text>
<text x="354.2" y="43.7" transform="rotate(-90 354.2 43.7)">A7</text>
<text x="357.7" y="43.7" transform="rotate(-90 357.7 43.7)">A8</text>
<text x="361.2" y="43.7" transform="rotate(-90 361.2 43.7)">A9</text>
<text x="364.8" y="43.7" transform="rotate(-90 364.8 43.7)">A10</text>
<text x="368.3" y="43.7" transform="rotate(-90 368.3 43.7)">A11</text>
<text x="371.8" y="43.7" transform="rotate(-90 371.8 43.7)">A12</text>
<text x="375.4" y="43.7" transform="rotate(-90 375.4 43.7)">A13</text>
<text x="378.9" y="43.7" transform="rotate(-90 378.9 43.7)">A14</text>
<text x="382.4" y="43.7" transform="rotate(-90 382.4 43.7)">A15</text>
<text x="396.5" y="43.7" transform="rotate(-90 396.5 43.7)">14-TX3</text>
<text x="400" y="43.7" transform="rotate(-90 400 43.7)">15-RX3</text>
<text x="403.6" y="43.7" transform="rotate(-90 403.6 43.7)">16-TX2</text>
<text x="407.1" y="43.7" transform="rotate(-90 407.1 43.7)">17-RX2</text>
<text x="410.6" y="43.7" transform="rotate(-90 410.6 43.7)">18-TX1</text>
<text x="414.2" y="43.7" transform="rotate(-90 414.2 43.7)">19-RX1</text>
<text x="417.7" y="43.7" transform="rotate(-90 417.7 43.7)">1-TX0</text>
<text x="421.2" y="43.7" transform="rotate(-90 421.2 43.7)">0-RX0</text>
<text x="438.9" y="43.7" transform="rotate(-90 438.9 43.7)">20-SDA</text>
<text x="442.4" y="43.7" transform="rotate(-90 442.4 43.7)">21-SCL</text>
<text x="449.4" y="43.7" transform="rotate(-90 449.4 43.7)">SDA(I2C)</text>
<text x="453" y="43.7" transform="rotate(-90 453 43.7)">SCL(I2C)</text>
<text x="330.9" y="51.1" transform="rotate(-90 330.9 51.1)">A0</text>
<text x="334.4" y="51.1" transform="rotate(-90 334.4 51.1)">A1</text>
<text x="338" y="51.1" transform="rotate(-90 338 51.1)">A2</text>
<text x="341.5" y="51.1" transform="rotate(-90 341.5 51.1)">A3</text>
<text x="345" y="51.1" transform="rotate(-90 345 51.1)">A4</text>
<text x="348.5" y="51.1" transform="rotate(-90 348.5 51.1)">A5</text>
<text x="352.1" y="51.1" transform="rotate(-90 352.1 51.1)">A6</text>
<text x="355.6" y="51.1" transform="rotate(-90 355.6 51.1)">A7</text>
<text x="359.1" y="51.1" transform="rotate(-90 359.1 51.1)">A8</text>
<text x="362.7" y="51.1" transform="rotate(-90 362.7 51.1)">A9</text>
<text x="366.2" y="53.1" transform="rotate(-90 366.2 53.1)">A10</text>
<text x="369.7" y="53.1" transform="rotate(-90 369.7 53.1)">A11</text>
<text x="373.2" y="53.1" transform="rotate(-90 373.2 53.1)">A12</text>
<text x="376.8" y="53.1" transform="rotate(-90 376.8 53.1)">A13</text>
<text x="380.3" y="53.1" transform="rotate(-90 380.3 53.1)">A14</text>
<text x="383.8" y="53.1" transform="rotate(-90 383.8 53.1)">A15</text>
<text x="450.8" y="53.7" transform="rotate(-90 450.8 53.7)">SDA</text>
<text x="454.4" y="53.1" transform="rotate(-90 454.4 53.1)">SCL</text>
<text x="283.4" y="59.6">IORef</text>
<text x="309.7" y="57.3" transform="rotate(-90 309.7 57.3)">RESET</text>
<text x="320.3" y="55.1" transform="rotate(-90 320.3 55.1)">AREF</text>
<text x="419.1" y="58.8" transform="rotate(-90 419.1 58.8)">1 - TX0</text>
<text x="422.6" y="59" transform="rotate(-90 422.6 59)">0 - RX0</text>
<text x="295.6" y="61">IOREF</text>
<text x="397.9" y="60.8" transform="rotate(-90 397.9 60.8)">14 - TX3</text>
<text x="401.5" y="61" transform="rotate(-90 401.5 61)">15 - RX3</text>
<text x="405" y="60.8" transform="rotate(-90 405 60.8)">16 - TX2</text>
<text x="408.5" y="61" transform="rotate(-90 408.5 61)">17 - RX2</text>
<text x="412" y="60.8" transform="rotate(-90 412 60.8)">18 - TX1</text>
<text x="415.6" y="61" transform="rotate(-90 415.6 61)">19 - RX1</text>
<text x="440.3" y="61.4" transform="rotate(-90 440.3 61.4)">20 - SDA</text>
<text x="443.8" y="60.8" transform="rotate(-90 443.8 60.8)">21 - SCL</text>
<text x="287.4" y="70.2">Vin</text>
<text x="295.6" y="71.6">+VIN</text>
<text x="455.6" y="71.6">GND</text>
<text x="466" y="70.2">Gnd(e)</text>
<text x="466" y="77.3">Gnd(d)</text>
<text x="285.1" y="80.8">3.3V</text>
<text x="295.6" y="82.2">+3.3V</text>
<text x="455.6" y="78.7">GND</text>
<text x="389.1" y="88.9" transform="rotate(-90 389.1 88.9)">Mega</text>
<text x="455.6" y="85.7">GND</text>
<text x="466" y="84.3">Gnd(c)</text>
<text x="283.7" y="91.4">5V(c)</text>
<text x="295.6" y="92.8">+5V</text>
<text x="393.7" y="90.7" transform="rotate(-90 393.7 90.7)">Arduino</text>
<text x="455.6" y="92.8">GND</text>
<text x="466" y="91.4">Gnd(b)</text>
<text x="283.4" y="98.4">5V(b)</text>
<text x="295.6" y="99.8">+5V</text>
<text x="455.6" y="99.8">GND</text>
<text x="466" y="98.4">Gnd(a)</text>
<text x="283.5" y="105.5">5V(a)</text>
<text x="295.6" y="106.9">+5V</text>
<text x="302.7" y="122.4" transform="rotate(-90 302.7 122.4)">2</text>
<text x="306.2" y="122.4" transform="rotate(-90 306.2 122.4)">3</text>
<text x="309.7" y="122.4" transform="rotate(-90 309.7 122.4)">4</text>
<text x="313.3" y="122.4" transform="rotate(-90 313.3 122.4)">5</text>
<text x="316.8" y="122.4" transform="rotate(-90 316.8 122.4)">6</text>
<text x="320.3" y="122.4" transform="rotate(-90 320.3 122.4)">7</text>
<text x="323.8" y="122.4" transform="rotate(-90 323.8 122.4)">8</text>
<text x="327.4" y="122.4" transform="rotate(-90 327.4 122.4)">9</text>
<text x="330.9" y="122.4" transform="rotate(-90 330.9 122.4)">10</text>
<text x="334.4" y="122.4" transform="rotate(-90 334.4 122.4)">11</text>
<text x="338" y="122.4" transform="rotate(-90 338 122.4)">12</text>
<text x="341.5" y="122.4" transform="rotate(-90 341.5 122.4)">13</text>
<text x="348.5" y="122.4" transform="rotate(-90 348.5 122.4)">22</text>
<text x="352.1" y="122.4" transform="rotate(-90 352.1 122.4)">23</text>
<text x="355.6" y="122.4" transform="rotate(-90 355.6 122.4)">24</text>
<text x="359.1" y="122.4" transform="rotate(-90 359.1 122.4)">25</text>
<text x="362.7" y="122.4" transform="rotate(-90 362.7 122.4)">26</text>
<text x="366.2" y="122.4" transform="rotate(-90 366.2 122.4)">27</text>
<text x="369.7" y="122.4" transform="rotate(-90 369.7 122.4)">28</text>
<text x="373.2" y="122.4" transform="rotate(-90 373.2 122.4)">29</text>
<text x="376.8" y="122.4" transform="rotate(-90 376.8 122.4)">30</text>
<text x="380.3" y="122.4" transform="rotate(-90 380.3 122.4)">31</text>
<text x="383.8" y="122.4" transform="rotate(-90 383.8 122.4)">32</text>
<text x="387.3" y="122.4" transform="rotate(-90 387.3 122.4)">33</text>
<text x="390.9" y="122.4" transform="rotate(-90 390.9 122.4)">34</text>
<text x="394.4" y="122.4" transform="rotate(-90 394.4 122.4)">35</text>
<text x="397.9" y="122.4" transform="rotate(-90 397.9 122.4)">36</text>
<text x="401.5" y="122.4" transform="rotate(-90 401.5 122.4)">37</text>
<text x="405" y="122.4" transform="rotate(-90 405 122.4)">38</text>
<text x="408.5" y="122.4" transform="rotate(-90 408.5 122.4)">39</text>
<text x="412" y="122.4" transform="rotate(-90 412 122.4)">40</text>
<text x="415.6" y="122.4" transform="rotate(-90 415.6 122.4)">41</text>
<text x="419.1" y="122.4" transform="rotate(-90 419.1 122.4)">42</text>
<text x="422.6" y="122.4" transform="rotate(-90 422.6 122.4)">43</text>
<text x="426.2" y="122.4" transform="rotate(-90 426.2 122.4)">44</text>
<text x="429.7" y="122.4" transform="rotate(-90 429.7 122.4)">45</text>
<text x="433.2" y="122.4" transform="rotate(-90 433.2 122.4)">46</text>
<text x="436.7" y="122.4" transform="rotate(-90 436.7 122.4)">47</text>
<text x="440.3" y="122.4" transform="rotate(-90 440.3 122.4)">48</text>
<text x="443.8" y="122.4" transform="rotate(-90 443.8 122.4)">49</text>
<text x="447.3" y="122.4" transform="rotate(-90 447.3 122.4)">50</text>
<text x="450.8" y="122.4" transform="rotate(-90 450.8 122.4)">51</text>
<text x="454.4" y="122.4" transform="rotate(-90 454.4 122.4)">52</text>
<text x="457.9" y="122.4" transform="rotate(-90 457.9 122.4)">53</text>
<text x="301.3" y="127.6" transform="rotate(-90 301.3 127.6)">2</text>
<text x="304.8" y="127.6" transform="rotate(-90 304.8 127.6)">3</text>
<text x="308.3" y="127.6" transform="rotate(-90 308.3 127.6)">4</text>
<text x="311.9" y="127.6" transform="rotate(-90 311.9 127.6)">5</text>
<text x="315.4" y="127.6" transform="rotate(-90 315.4 127.6)">6</text>
<text x="318.9" y="127.6" transform="rotate(-90 318.9 127.6)">7</text>
<text x="322.4" y="127.6" transform="rotate(-90 322.4 127.6)">8</text>
<text x="326" y="127.6" transform="rotate(-90 326 127.6)">9</text>
<text x="329.5" y="129.6" transform="rotate(-90 329.5 129.6)">10</text>
<text x="333" y="129.6" transform="rotate(-90 333 129.6)">11</text>
<text x="336.5" y="129.6" transform="rotate(-90 336.5 129.6)">12</text>
<text x="340.1" y="129.6" transform="rotate(-90 340.1 129.6)">13</text>
<text x="347.1" y="129.6" transform="rotate(-90 347.1 129.6)">22</text>
<text x="350.7" y="129.6" transform="rotate(-90 350.7 129.6)">23</text>
<text x="354.2" y="129.6" transform="rotate(-90 354.2 129.6)">24</text>
<text x="357.7" y="129.6" transform="rotate(-90 357.7 129.6)">25</text>
<text x="361.2" y="129.6" transform="rotate(-90 361.2 129.6)">26</text>
<text x="364.8" y="129.6" transform="rotate(-90 364.8 129.6)">27</text>
<text x="368.3" y="129.6" transform="rotate(-90 368.3 129.6)">28</text>
<text x="371.8" y="129.6" transform="rotate(-90 371.8 129.6)">29</text>
<text x="375.4" y="129.6" transform="rotate(-90 375.4 129.6)">30</text>
<text x="378.9" y="129.6" transform="rotate(-90 378.9 129.6)">31</text>
<text x="382.4" y="129.6" transform="rotate(-90 382.4 129.6)">32</text>
<text x="385.9" y="129.6" transform="rotate(-90 385.9 129.6)">33</text>
<text x="389.5" y="129.6" transform="rotate(-90 389.5 129.6)">34</text>
<text x="393" y="129.6" transform="rotate(-90 393 129.6)">35</text>
<text x="396.5" y="129.6" transform="rotate(-90 396.5 129.6)">36</text>
<text x="400" y="129.6" transform="rotate(-90 400 129.6)">37</text>
<text x="403.6" y="129.6" transform="rotate(-90 403.6 129.6)">38</text>
<text x="407.1" y="129.6" transform="rotate(-90 407.1 129.6)">39</text>
<text x="410.6" y="129.6" transform="rotate(-90 410.6 129.6)">40</text>
<text x="414.2" y="129.6" transform="rotate(-90 414.2 129.6)">41</text>
<text x="417.7" y="129.6" transform="rotate(-90 417.7 129.6)">42</text>
<text x="421.2" y="129.6" transform="rotate(-90 421.2 129.6)">43</text>
<text x="424.7" y="129.6" transform="rotate(-90 424.7 129.6)">44</text>
<text x="428.3" y="129.6" transform="rotate(-90 428.3 129.6)">45</text>
<text x="431.8" y="129.6" transform="rotate(-90 431.8 129.6)">46</text>
<text x="435.3" y="129.6" transform="rotate(-90 435.3 129.6)">47</text>
<text x="438.9" y="129.6" transform="rotate(-90 438.9 129.6)">48</text>
<text x="442.4" y="129.6" transform="rotate(-90 442.4 129.6)">49</text>
<text x="445.9" y="129.6" transform="rotate(-90 445.9 129.6)">50</text>
<text x="449.4" y="129.6" transform="rotate(-90 449.4 129.6)">51</text>
<text x="453" y="129.6" transform="rotate(-90 453 129.6)">52</text>
<text x="456.5" y="129.6" transform="rotate(-90 456.5 129.6)">53</text>
</g>
<g font-size="2.5" fill="#00f">
<text x="435.9" y="178.6" transform="rotate(-90 435.9 178.6)">DC</text>
<text x="438.3" y="178.6" transform="rotate(-90 438.3 178.6)">motor</text>
<text x="440.8" y="178.6" transform="rotate(-90 440.8 178.6)">12V</text>
</g>
</svg>
